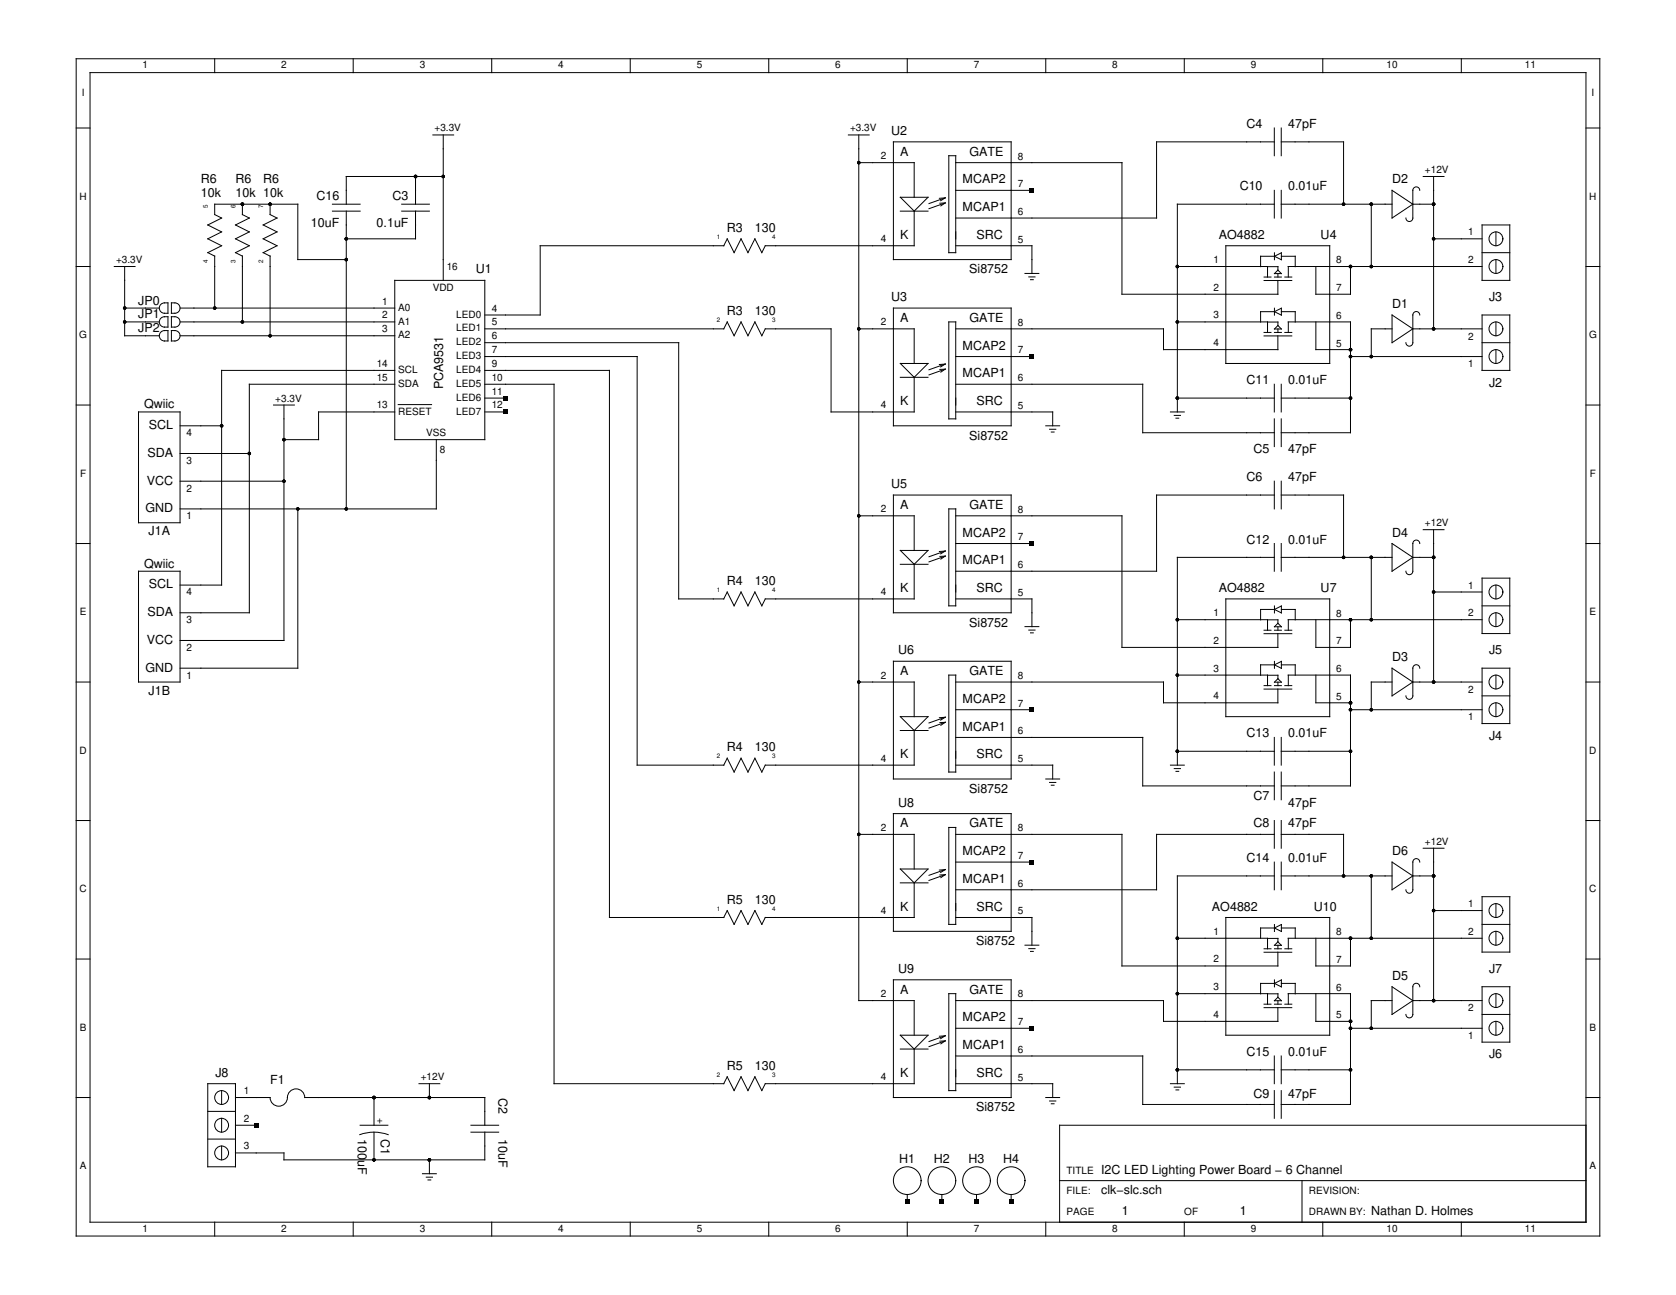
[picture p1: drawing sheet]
<svg xmlns="http://www.w3.org/2000/svg" width="279mm" height="216mm" viewBox="0 0 279 216" stroke-linecap="round" stroke-linejoin="round" font-family="sans-serif">
<g fill="none" stroke="#000" stroke-width=".17">
<path d="M12.7 9.8h254v196.3h-254zM15 12.1h249.4v191.7h-249.4zM35.8 9.8v2.3M58.9 9.8v2.3M82 9.8v2.3M105.1 9.8v2.3M128.2 9.8v2.3M151.2 9.8v2.3M174.3 9.8v2.3M197.4 9.8v2.3M220.5 9.8v2.3M243.6 9.8v2.3"/>
<path d="M12.7 21.3h2.3M40.4 34v1.8l1.2 .6-2.3 1.1 2.3 1.2-2.3 1.1 2.3 1.2-2.3 1.1M45 34v1.8l1.2 .6-2.3 1.1 2.3 1.2-2.3 1.1 2.3 1.2-2.3 1.1M55.4 34h4.6M55.4 35.2h4.6M57.7 35.2v49.6M67 34h4.6M67 35.2h4.6M69.3 35.2v4.6h-11.6M69.3 29.4v4.6M72.2 22.5h3.4M73.9 29.4h-16.2v4.6"/>
<path d="M73.9 22.5v24.2M141.4 22.5h3.5M143.2 22.5v144.3h9.2v5.8M143.2 27.1h9.2v5.8M148.9 23.7h19.7v19.6h-19.7zM150.1 35.2h4.6M150.1 32.9h4.6l-2.3 2.3zM152.4 35.2v5.8h-24.8l-.6 1.1-1.2-2.3-1.1 2.3-1.2-2.3-1.1 2.3-1.2-2.3-.5 1.2h-30.6v11.5h-9.3M156.6 33.1l1-.1-.8 .5M156.7 33.9l.9-.1-.8 .5M157.6 33l-2.7 .9M157.6 33.8l-2.7 1"/>
<path d="M158.2 26h1.1v16.1h-1.1zM159.3 27.1h27.7v22h26M159.3 31.7h12.7M212.4 34h-16.1v34.7M212.4 21.3v4.7M212.4 31.7v4.7M212.4 23.7h-19.6v12.7h-33.5M213.6 34h18.5M213.6 21.3v4.7M213.6 31.7v4.7M213.6 23.7h10.4v10.3M228.6 34v10.4"/>
<path d="M232.1 31.7l3.4 2.3-3.4 2.4zM235.5 34h3.5M236.7 31.7a.58 .58 0 0 0-.6-.5 .58 .58 0 0 0-.6 .5v4.7a.58 .58 0 0 1-.6 .5 .58 .58 0 0 1-.5-.5M237.3 29.4h3.4M239 39.8h8.1M239 29.4v25.4M247.1 37.5h4.6v9.2h-4.6zM249.4 38.7v2.3M264.4 21.3h2.3M12.7 44.4h2.3M19.1 44.4h3.4M20.8 53.7h5.8"/>
<path d="M20.8 51.4h5.8M20.8 44.4v11.6h5.8M26.8 50.7l.3-.1 .9-.1v1.7a1.07 1.07 0 0 1-1.4-.8zM26.8 53.1l.3-.2 .9-.1v1.7a1.06 1.06 0 0 1-1.4-.8zM26.8 55.4l.3-.2 .9-.1v1.7a1.06 1.06 0 0 1-1.4-.8zM28.6 50.5a1.07 1.07 0 0 1 1.4 .9 1.02 1.02 0 0 1-1.4 .8zM28.6 52.8a1.06 1.06 0 0 1 1.4 .9 1.02 1.02 0 0 1-1.4 .8zM28.6 55.1a1.07 1.07 0 0 1 1.4 .9 1.02 1.02 0 0 1-1.4 .8zM30 53.7h35.8M30 51.4h35.8M30 56h35.8M34.6 42.1l2.3-1.1-2.3-1.2 2.3-1.1-2.3-1.2 2.3-1.1-1.1-.6v-1.8h13.8v9.3h8.1"/>
<path d="M34.6 42.1l1.2 .6M35.8 42.7v8.7M39.3 42.1l1.1 .6M40.4 42.7v11M43.9 42.1l1.1 .6M45 42.7v13.3M65.8 46.7h15v26.6h-15zM80.8 59.4h25.4v68.2h14.5l.5-1.2 1.2 2.3 1.1-2.3 1.2 2.3 1.1-2.3 1.2 2.3 .6-1.1h24.8v-5.8M80.8 54.8h39.9l.5-1.1 1.2 2.3 1.1-2.3 1.2 2.3 1.1-2.3 1.2 2.3 .6-1.2h10.9v13.9h13.9v-5.8M80.8 57.1h32.3v42.8h7.6l.5-1.2 1.2 2.3 1.1-2.3 1.2 2.3 1.1-2.3 1.2 2.3 .6-1.1h24.8v-5.8M143.2 54.8h9.2v5.8M148.9 51.4h19.7v19.6h-19.7z"/>
<path d="M158.2 53.7h1.1v16.1h-1.1zM159.3 59.4h12.7M159.3 54.8h34.7v3.5h19M159.3 41h12.7v4.6M170.9 45.6h2.3M171.5 46.2h1M171.8 46.6h.5M196.3 44.4h15M196.3 53.7h16.7v.6M204.4 41h17.3v19.6h-17.3zM210.7 46.8h4.6M210.7 46.2h1.2"/>
<path d="M210.7 55.4h1.2M210.7 56h4.6M211.3 53.7v1.7M212.5 42.7h-2.3v1.8M212.5 52h-2.3v1.7M212.5 42.7l1.1-.6v1.2zM212.5 52l1.1-.6v1.1zM212.5 42.1v1.2M212.5 51.4v1.1M212.5 46.2h1.1M212.5 45.6l.5-.6 .6 .6zM212.5 55.4h1.1"/>
<path d="M212.5 54.8l.5-.5 .6 .5zM213 46.8v2.3M213 56v2.3M213 45v-.5h-1.7v1.7M213 45.6v.6M213 54.8v.6M213.6 42.7h2.3v1.8M213.6 52h2.3v1.7M214.2 46.2h1.1M214.2 55.4h1.1M214.7 44.4h32.4M214.8 55.4l-.1-1.7h10.4v18.4h-11.5"/>
<path d="M214.8 44.5v1.7M219.4 44.4v4.7h5.7v-4.7M219.4 53.7v4.6h5.7M225.1 59.4h22M232.1 54.8h-3.5v4.6M232.1 52.5l3.4 2.3-3.4 2.3zM235.5 54.8h11.6M236.7 52.5a.58 .58 0 0 0-.6-.6 .58 .58 0 0 0-.6 .6v4.6a.58 .58 0 0 1-.6 .6 .58 .58 0 0 1-.5-.6M247.1 52.5h4.6v9.3h-4.6zM247.1 42.1h4.6M247.1 57.1h4.6M249.4 43.3v2.3"/>
<path d="M249.4 53.7v2.3M249.4 58.3v2.3M264.4 44.4h2.3M12.7 67.5h2.3M23.1 68.7h6.9v18.5h-6.9zM30 75.6h11.6M30 71h6.9M45.6 67.5h3.5M47.3 67.5v39.3h-17.3M65.8 61.8h-28.9v35.7h-6.9M65.8 68.7h-12.7v4.6h-5.8M65.8 64.1h-24.2v38.1h-11.6"/>
<path d="M66.4 67.5h5.5M72.7 73.3v11.5h-42.7M80.8 61.8h20.8v91.2h19.1l.5-1.2 1.2 2.3 1.1-2.3 1.2 2.3 1.1-2.3 1.2 2.3 .6-1.1h24.8v-5.8M80.8 66.4h3.5M80.8 68.7h3.5M80.8 64.1h11.6v116.6h28.3l.5-1.2 1.2 2.3 1.1-2.3 1.2 2.3 1.1-2.3 1.2 2.3 .6-1.1h24.8v-5.8M150.1 60.6h4.6l-2.3 2.3zM150.1 62.9h4.6M156.6 60.8l1-.1-.8 .5M156.7 61.6l.9-.1-.8 .5M157.6 60.7l-2.7 .9M157.6 61.5l-2.7 1"/>
<path d="M159.3 68.7h16.2v2.3M159.3 64.1h31.2v8h21.9M174.3 71h2.3M175 71.6h1M175.3 72h.4M195.1 68.7h2.3M195.8 69.3h1M196 69.7h.5M196.3 66.4h16.1M212.4 64.1v4.6M212.4 69.8v4.7M213.6 64.1v4.6"/>
<path d="M213.6 69.8v4.7M213.6 66.4h11.5M264.4 67.5h2.3M12.7 90.6h2.3M23.1 95.2h6.9v18.5h-6.9zM30 80.2h17.3M49.6 84.8v26.6h-19.6M143.2 86h9.2v5.8M148.9 82.5h19.7v19.7h-19.7zM150.1 94.1h4.6M150.1 91.8h4.6l-2.3 2.3zM156.6 91.9h1l-.8 .4"/>
<path d="M156.7 92.8l.9-.1-.8 .5M157.6 91.9l-2.7 .9M157.6 92.7l-2.7 1M158.2 84.8h1.1v16.2h-1.1zM159.3 90.6h12.7M159.3 99.9h12.7v4.6M159.3 86h27.7v21.9h26M204.4 99.9h17.3v19.6h-17.3zM212.4 80.2v4.6M212.4 90.6v4.6M212.4 92.9h-16.1v34.7M212.4 82.5h-19.6v12.7h-33.5"/>
<path d="M213.6 80.2v4.6M213.6 90.6v4.6M213.6 92.9h18.5M213.6 82.5h10.4v10.4M228.6 92.9v10.4M232.1 90.6l3.4 2.3-3.4 2.3zM235.5 92.9h3.5M236.7 90.6a.58 .58 0 0 0-.6-.6 .58 .58 0 0 0-.6 .6v4.6a.58 .58 0 0 1-.6 .6 .58 .58 0 0 1-.5-.6M237.3 88.3h3.4M239 88.3v25.4M239 98.7h8.1M247.1 96.4h4.6v9.2h-4.6z"/>
<path d="M249.4 97.5v2.4M264.4 90.6h2.3M12.7 113.7h2.3M143.2 113.7h9.2v5.8M148.9 110.2h19.7v19.7h-19.7zM150.1 119.5h4.6l-2.3 2.3zM156.6 119.7l1-.1-.8 .5M157.6 119.6l-2.7 .9M158.2 112.6h1.1v16.1h-1.1zM159.3 113.7h34.7v3.5h19M159.3 118.3h12.7M170.9 104.5h2.3"/>
<path d="M171.5 105h1M171.8 105.5h.5M196.3 103.3h15M196.3 112.6h16.7v.6M210.7 105.1h1.2M210.7 105.6h4.6M210.7 114.3h1.2M210.7 114.9h4.6M211.3 112.6v1.7M212.5 101.6h-2.3v1.7M212.5 110.8h-2.3v1.8M212.5 101.6l1.1-.6v1.2z"/>
<path d="M212.5 110.8l1.1-.5v1.1zM212.5 101v1.2M212.5 110.3v1.1M212.5 105.1h1.1M212.5 104.5l.5-.6 .6 .6zM212.5 114.3h1.1M212.5 113.7l.5-.5 .6 .5zM213 105.6v2.3M213 114.9v2.3M213 103.9v-.6h-1.7v1.8M213 104.5v.6M213 113.7v.6"/>
<path d="M213.6 101.6h2.3v1.7M213.6 110.8h2.3v1.8M214.2 105.1h1.1M214.2 114.3h1.1M214.7 103.3h32.4M214.8 114.3l-.1-1.7h10.4v18.4h-11.5M214.8 103.3v1.8M219.4 103.3v4.6h5.7v-4.6M219.4 112.6v4.6h5.7M225.1 118.3h22M232.1 113.7h-3.5v4.6M232.1 111.4l3.4 2.3-3.4 2.3z"/>
<path d="M235.5 113.7h11.6M236.7 111.4a.58 .58 0 0 0-.6-.6 .58 .58 0 0 0-.6 .6v4.6a.58 .58 0 0 1-.6 .6 .58 .58 0 0 1-.5-.6M247.1 111.4h4.6v9.2h-4.6zM247.1 101h4.6M247.1 116h4.6M249.4 102.2v2.3M249.4 112.6v2.3M249.4 117.2v2.3M264.4 113.7h2.3M12.7 136.8h2.3M143.2 139.1h9.2v5.8M148.9 135.6h19.7v19.7h-19.7z"/>
<path d="M150.1 121.8h4.6M156.7 120.5l.9-.1-.8 .5M157.6 120.4l-2.7 1M158.2 138h1.1v16.1h-1.1zM159.3 127.6h16.2v2.3M159.3 139.1h27.7v21.9h26M159.3 122.9h31.2v8.1h21.9M174.3 129.9h2.3M175 130.4h1M175.3 130.9h.4M195.1 127.6h2.3M195.8 128.1h1"/>
<path d="M196 128.6h.5M196.3 125.3h16.1M212.4 122.9v4.7M212.4 128.7v4.6M212.4 136.8v4.6M212.4 139.1h-19.6v9.2h-33.5M213.6 122.9v4.7M213.6 128.7v4.6M213.6 136.8v4.6M213.6 125.3h11.5M213.6 139.1h10.4v6.9M264.4 136.8h2.3"/>
<path d="M12.7 159.9h2.3M150.1 147.2h4.6M150.1 144.9h4.6l-2.3 2.3zM156.6 145.1l1-.1-.8 .5M156.7 145.9l.9-.1-.8 .5M157.6 145l-2.7 .9M157.6 145.8l-2.7 1M159.3 153h12.7v4.6M159.3 143.7h12.7M170.9 157.6h2.3M171.5 158.2h1M171.8 158.6h.5"/>
<path d="M196.3 156.4h15M204.4 153h17.3v19.6h-17.3zM210.7 158.8h4.6M210.7 158.2h1.2M212.4 143.7v4.6M212.4 146h-16.1v34.7M212.5 158.2h1.1M212.5 154.7h-2.3v1.7M212.5 154.7l1.1-.6v1.2zM212.5 154.1v1.2M212.5 157.6l.5-.6 .6 .6zM213 158.7v2.4"/>
<path d="M213 157v-.6h-1.7v1.8M213 157.6v.6M213.6 143.7v4.6M213.6 146h18.5M213.6 154.7h2.3v1.7M214.2 158.2h1.1M214.7 156.4h32.4M214.8 156.4v1.8M219.4 156.4v4.6h5.7v-4.6M228.6 146v10.4M232.1 143.7l3.4 2.3-3.4 2.3zM235.5 146h3.5"/>
<path d="M236.7 143.7a.58 .58 0 0 0-.6-.6 .58 .58 0 0 0-.6 .6v4.6a.58 .58 0 0 1-.6 .6 .58 .58 0 0 1-.5-.6M237.3 141.4h3.4M239 141.4v25.4M239 151.8h8.1M247.1 149.5h4.6v9.2h-4.6zM247.1 154.1h4.6M249.4 150.7v2.3M249.4 155.3v2.3M264.4 159.9h2.3M148.9 163.4h19.7v19.6h-19.7zM150.1 172.6h4.6l-2.3 2.3zM150.1 174.9h4.6"/>
<path d="M156.6 172.8l1-.1-.8 .5M156.7 173.6l.9-.1-.8 .5M157.6 172.7l-2.7 .9M157.6 173.5l-2.7 1M158.2 165.7h1.1v16.1h-1.1zM159.3 171.4h12.7M159.3 166.8h34.7v3.5h19M159.3 176.1h31.2v8h21.9M196.3 178.4h16.1M196.3 165.7h16.7v.6M210.7 167.4h1.2M210.7 168h4.6"/>
<path d="M211.3 165.7v1.7M212.4 176.1v4.6M212.5 166.8l.5-.5 .6 .5zM212.5 164h-2.3v1.7M212.5 164l1.1-.6v1.1zM212.5 163.4v1.1M212.5 167.4h1.1M213 168v2.3M213 166.8v.6M213.6 176.1v4.6M213.6 178.4h11.5M213.6 164h2.3v1.7"/>
<path d="M214.2 167.4h1.1M214.8 167.4l-.1-1.7h10.4v18.4h-11.5M219.4 165.7v4.6h5.7M225.1 171.4h22M232.1 166.8h-3.5v4.6M232.1 164.5l3.4 2.3-3.4 2.3zM235.5 166.8h11.6M236.7 164.5a.58 .58 0 0 0-.6-.6 .58 .58 0 0 0-.6 .6v4.6a.58 .58 0 0 1-.6 .6 .58 .58 0 0 1-.5-.6M247.1 164.5h4.6v9.2h-4.6zM247.1 169.1h4.6M249.4 165.7v2.3M249.4 170.3v2.3"/>
<path d="M12.7 183h2.3M34.6 180.7h4.7v13.8h-4.7zM34.6 189.9h4.7M34.6 185.3h4.7M36.9 181.8v2.3M36.9 186.4v2.4M36.9 191.1v2.3M39.3 183h5.7a1.44 1.44 0 0 0 1.5 1.4 1.44 1.44 0 0 0 1.4-1.4 1.44 1.44 0 0 1 1.5-1.5 1.44 1.44 0 0 1 1.4 1.5h30v4.6M39.3 187.6h3.4M60 189.2a6.9 6.9 0 0 1 4.7 0M60 187.6h4.7M62.3 183v4.6"/>
<path d="M62.3 188.8v4.6M69.9 180.7h3.4M70.4 195.7h2.3M71.1 196.3h1M71.4 196.7h.4M71.6 180.7v2.3M71.6 193.4v2.3M78.5 187.6h4.6M78.5 188.8h4.6M80.8 188.8v4.6h-33.5v-1.2h-8M151.2 199.1v1.2M157 199.1v1.2"/>
<path d="M159.3 180.7h16.2v2.3M162.8 199.1v1.2M168.6 199.1v1.2M174.3 183h2.3M175 183.6h1M175.3 184h.4M176.6 196.8h87.8M195.1 180.7h2.3M195.8 181.2h1M196 181.7h.5M212.4 181.8v4.6M213.6 181.8v4.6"/>
<path d="M217.1 196.8v7M264.4 187.6h-87.8v16.2M264.4 183h2.3M35.8 203.8v2.3M58.9 203.8v2.3M82 203.8v2.3M105.1 203.8v2.3M128.2 203.8v2.3M151.2 203.8v2.3M174.3 203.8v2.3M197.4 203.8v2.3M220.5 203.8v2.3"/>
<path d="M243.6 203.8v2.3"/>
<circle cx="249.4" cy="39.8" r="1.15"/>
<circle cx="249.4" cy="59.4" r="1.15"/>
<circle cx="249.4" cy="44.4" r="1.15"/>
<circle cx="249.4" cy="54.8" r="1.15"/>
<circle cx="249.4" cy="98.7" r="1.15"/>
<circle cx="249.4" cy="113.7" r="1.15"/>
<circle cx="249.4" cy="118.3" r="1.15"/>
<circle cx="249.4" cy="103.3" r="1.15"/>
<circle cx="249.4" cy="156.4" r="1.15"/>
<circle cx="249.4" cy="151.8" r="1.15"/>
<circle cx="249.4" cy="166.8" r="1.15"/>
<circle cx="249.4" cy="171.4" r="1.15"/>
<circle cx="36.9" cy="183" r="1.15"/>
<circle cx="36.9" cy="187.6" r="1.15"/>
<circle cx="36.9" cy="192.2" r="1.15"/>
<circle cx="151.2" cy="196.8" r="2.31"/>
<circle cx="157" cy="196.8" r="2.31"/>
<circle cx="162.8" cy="196.8" r="2.31"/>
<circle cx="168.6" cy="196.8" r="2.31"/>
</g>
<g fill="#000">
<path d="M171.7 31.4h.7v.7h-.7zM171.7 59.1h.7v.7h-.7zM83.9 66h.7v.7h-.7zM83.9 68.3h.7v.7h-.7zM171.7 90.3h.7v.7h-.7zM171.7 118h.7v.7h-.7zM171.7 143.4h.7v.7h-.7zM171.7 171.1h.7v.7h-.7zM42.4 187.3h.7v.6h-.7zM150.9 200h.7v.6h-.7zM156.7 200h.7v.6h-.7zM162.4 200h.7v.6h-.7z"/>
<path d="M168.2 200h.7v.6h-.7z"/>
<circle cx="40.4" cy="34" r=".29"/>
<circle cx="45" cy="34" r=".29"/>
<circle cx="57.7" cy="39.8" r=".29"/>
<circle cx="69.3" cy="29.4" r=".29"/>
<circle cx="73.9" cy="29.4" r=".29"/>
<circle cx="143.2" cy="27.1" r=".29"/>
<circle cx="224" cy="34" r=".29"/>
<circle cx="228.6" cy="34" r=".29"/>
<circle cx="239" cy="34" r=".29"/>
<circle cx="239" cy="39.8" r=".29"/>
<circle cx="20.8" cy="53.7" r=".29"/>
<circle cx="20.8" cy="51.4" r=".29"/>
<circle cx="35.8" cy="51.4" r=".29"/>
<circle cx="40.4" cy="53.7" r=".29"/>
<circle cx="45" cy="56" r=".29"/>
<circle cx="57.7" cy="43.3" r=".29"/>
<circle cx="143.2" cy="54.8" r=".29"/>
<circle cx="196.3" cy="53.7" r=".29"/>
<circle cx="196.3" cy="44.4" r=".29"/>
<circle cx="225.1" cy="58.3" r=".29"/>
<circle cx="225.1" cy="59.4" r=".29"/>
<circle cx="225.1" cy="44.4" r=".29"/>
<circle cx="228.6" cy="59.4" r=".29"/>
<circle cx="228.6" cy="44.4" r=".29"/>
<circle cx="239" cy="54.8" r=".29"/>
<circle cx="36.9" cy="71" r=".29"/>
<circle cx="41.6" cy="75.6" r=".29"/>
<circle cx="47.3" cy="73.3" r=".29"/>
<circle cx="196.3" cy="66.4" r=".29"/>
<circle cx="225.1" cy="66.4" r=".29"/>
<circle cx="47.3" cy="80.2" r=".29"/>
<circle cx="49.6" cy="84.8" r=".29"/>
<circle cx="57.7" cy="84.8" r=".29"/>
<circle cx="143.2" cy="86" r=".29"/>
<circle cx="224" cy="92.9" r=".29"/>
<circle cx="228.6" cy="92.9" r=".29"/>
<circle cx="239" cy="92.9" r=".29"/>
<circle cx="239" cy="98.7" r=".29"/>
<circle cx="143.2" cy="113.7" r=".29"/>
<circle cx="196.3" cy="103.3" r=".29"/>
<circle cx="196.3" cy="112.6" r=".29"/>
<circle cx="225.1" cy="117.2" r=".29"/>
<circle cx="225.1" cy="103.3" r=".29"/>
<circle cx="225.1" cy="118.3" r=".29"/>
<circle cx="228.6" cy="103.3" r=".29"/>
<circle cx="228.6" cy="118.3" r=".29"/>
<circle cx="239" cy="113.7" r=".29"/>
<circle cx="143.2" cy="139.1" r=".29"/>
<circle cx="196.3" cy="125.3" r=".29"/>
<circle cx="225.1" cy="125.3" r=".29"/>
<circle cx="196.3" cy="156.4" r=".29"/>
<circle cx="224" cy="146" r=".29"/>
<circle cx="225.1" cy="156.4" r=".29"/>
<circle cx="228.6" cy="146" r=".29"/>
<circle cx="228.6" cy="156.4" r=".29"/>
<circle cx="239" cy="146" r=".29"/>
<circle cx="239" cy="151.8" r=".29"/>
<circle cx="196.3" cy="178.4" r=".29"/>
<circle cx="196.3" cy="165.7" r=".29"/>
<circle cx="225.1" cy="171.4" r=".29"/>
<circle cx="225.1" cy="170.3" r=".29"/>
<circle cx="225.1" cy="178.4" r=".29"/>
<circle cx="228.6" cy="171.4" r=".29"/>
<circle cx="239" cy="166.8" r=".29"/>
<circle cx="62.3" cy="183" r=".29"/>
<circle cx="62.3" cy="193.4" r=".29"/>
<circle cx="71.6" cy="183" r=".29"/>
<circle cx="71.6" cy="193.4" r=".29"/>
</g>
<g font-size="2.1">
<text x="148.6" y="22.5">U2</text>
<text x="207.8" y="21.3">C4</text>
<text x="214.7" y="21.3">47pF</text>
<text x="150.1" y="26">A</text>
<text x="161.6" y="26">GATE</text>
<text x="33.5" y="32.9">10k</text>
<text x="33.5" y="30.6">R6</text>
<text x="39.3" y="32.9">10k 10k</text>
<text x="39.3" y="30.6">R6</text>
<text x="43.9" y="30.6">R6</text>
<text x="52.7" y="33.3">C16</text>
<text x="65.5" y="33.3">C3</text>
<text x="160.5" y="35.2">MCAP1</text>
<text x="160.5" y="30.6">MCAP2</text>
<text x="206.7" y="31.7">C10</text>
<text x="214.7" y="31.7">0.01uF</text>
<text x="232.1" y="30.6">D2</text>
<text x="51.8" y="37.9">10uF</text>
<text x="62.8" y="37.9">0.1uF</text>
<text x="121.2" y="38.7">R3</text>
<text x="125.8" y="38.7">130</text>
<text x="150.1" y="39.8">K</text>
<text x="162.8" y="39.8">SRC</text>
<text x="203.2" y="39.8">AO4882</text>
<text x="220.2" y="39.8">U4</text>
<text x="79.3" y="45.6">U1</text>
<text x="161.6" y="45.6">Si8752</text>
<text x="23" y="50.8">JP0</text>
<text x="23" y="53.1">JP1</text>
<text x="121.2" y="52.5">R3</text>
<text x="125.8" y="52.5">130</text>
<text x="148.6" y="50.2">U3</text>
<text x="150.1" y="53.7">A</text>
<text x="161.6" y="53.7">GATE</text>
<text x="232.1" y="51.4">D1</text>
<text x="248.2" y="50.2">J3</text>
<text x="23" y="55.4">JP2</text>
<text x="160.5" y="58.3">MCAP2</text>
<text x="73.9" y="64.9" transform="rotate(-90 73.9 64.9)">PCA9531</text>
<text x="160.5" y="62.9">MCAP1</text>
<text x="207.8" y="64.1">C11</text>
<text x="214.7" y="64.1">0.01uF</text>
<text x="248.2" y="64.4">J2</text>
<text x="24" y="68.1">Qwiic</text>
<text x="24.8" y="71.5">SCL</text>
<text x="150.1" y="67.5">K</text>
<text x="162.8" y="67.5">SRC</text>
<text x="24.6" y="76.2">SDA</text>
<text x="161.6" y="73.3">Si8752</text>
<text x="209" y="75.6">C5</text>
<text x="214.7" y="75.6">47pF</text>
<text x="24.5" y="80.8">VCC</text>
<text x="148.6" y="81.4">U5</text>
<text x="207.8" y="80.2">C6</text>
<text x="214.7" y="80.2">47pF</text>
<text x="24.2" y="85.4">GND</text>
<text x="24.8" y="89.3">J1A</text>
<text x="150.1" y="84.8">A</text>
<text x="160.5" y="89.5">MCAP2</text>
<text x="161.6" y="84.8">GATE</text>
<text x="232.1" y="89.5">D4</text>
<text x="24" y="94.7">Qwiic</text>
<text x="160.5" y="94.1">MCAP1</text>
<text x="207.8" y="90.6">C12</text>
<text x="214.7" y="90.6">0.01uF</text>
<text x="24.8" y="98.1">SCL</text>
<text x="121.2" y="97.5">R4</text>
<text x="125.8" y="97.5">130</text>
<text x="150.1" y="98.7">K</text>
<text x="162.8" y="98.7">SRC</text>
<text x="203.2" y="98.7">AO4882</text>
<text x="220.2" y="98.7">U7</text>
<text x="24.5" y="107.3">VCC</text>
<text x="24.6" y="102.7">SDA</text>
<text x="161.6" y="104.5">Si8752</text>
<text x="24.2" y="112">GND</text>
<text x="149.7" y="109.1">U6</text>
<text x="150.1" y="112.6">A</text>
<text x="161.6" y="112.6">GATE</text>
<text x="232.1" y="110.2">D3</text>
<text x="248.2" y="109.1">J5</text>
<text x="24.8" y="115.8">J1B</text>
<text x="160.5" y="117.2">MCAP2</text>
<text x="121.2" y="125.3">R4</text>
<text x="125.8" y="125.3">130</text>
<text x="160.5" y="121.8">MCAP1</text>
<text x="207.8" y="122.9">C13</text>
<text x="214.7" y="122.9">0.01uF</text>
<text x="248.2" y="123.3">J4</text>
<text x="150.1" y="126.4">K</text>
<text x="162.8" y="126.4">SRC</text>
<text x="149.7" y="134.5">U8</text>
<text x="150.1" y="138">A</text>
<text x="161.6" y="132.2">Si8752</text>
<text x="161.6" y="138">GATE</text>
<text x="209" y="133.3">C7</text>
<text x="209" y="138">C8</text>
<text x="214.7" y="138">47pF</text>
<text x="214.7" y="134.5">47pF</text>
<text x="160.5" y="142.6">MCAP2</text>
<text x="207.8" y="143.7">C14</text>
<text x="214.7" y="143.7">0.01uF</text>
<text x="232.1" y="142.6">D6</text>
<text x="160.5" y="147.2">MCAP1</text>
<text x="121.2" y="150.7">R5</text>
<text x="125.8" y="150.7">130</text>
<text x="150.1" y="151.8">K</text>
<text x="162.8" y="151.8">SRC</text>
<text x="202" y="151.8">AO4882</text>
<text x="219" y="151.8">U10</text>
<text x="162.7" y="157.6">Si8752</text>
<text x="149.7" y="162.2">U9</text>
<text x="150.1" y="165.7">A</text>
<text x="161.6" y="165.7">GATE</text>
<text x="232.1" y="163.4">D5</text>
<text x="248.2" y="162.2">J7</text>
<text x="160.5" y="170.3">MCAP2</text>
<text x="35.9" y="179.5">J8</text>
<text x="121.2" y="178.4">R5</text>
<text x="125.8" y="178.4">130</text>
<text x="150.1" y="179.5">K</text>
<text x="160.5" y="174.9">MCAP1</text>
<text x="162.8" y="179.5">SRC</text>
<text x="207.8" y="176.1">C15</text>
<text x="214.7" y="176.1">0.01uF</text>
<text x="248.2" y="176.4">J6</text>
<text x="45" y="180.7">F1</text>
<text x="83.1" y="183" transform="rotate(90 83.1 183)">C2</text>
<text x="162.7" y="185.3">Si8752</text>
<text x="209" y="183">C9</text>
<text x="214.7" y="183">47pF</text>
<text x="59.7" y="189.9" transform="rotate(90 59.7 189.9)">100uF</text>
<text x="63.5" y="189.9" transform="rotate(90 63.5 189.9)">C1</text>
<text x="83.1" y="189.9" transform="rotate(90 83.1 189.9)">10uF</text>
<text x="149.9" y="193.9">H1</text>
<text x="155.7" y="193.9">H2</text>
<text x="161.5" y="193.9">H3</text>
<text x="167.2" y="193.9">H4</text>
<text x="183.6" y="195.7">I2C LED Lighting Power Board − 6 Channel</text>
<text x="183.6" y="199.1">clk−slc.sch</text>
<text x="187" y="202.6">1</text>
<text x="206.7" y="202.6">1</text>
<text x="228.6" y="202.6">Nathan D. Holmes</text>
</g>
<g font-size="1.7">
<text x="23.8" y="11.4">1</text>
<text x="46.9" y="11.4">2</text>
<text x="70" y="11.4">3</text>
<text x="93.1" y="11.4">4</text>
<text x="116.1" y="11.4">5</text>
<text x="139.2" y="11.4">6</text>
<text x="162.3" y="11.4">7</text>
<text x="185.4" y="11.4">8</text>
<text x="208.5" y="11.4">9</text>
<text x="231.1" y="11.4">10</text>
<text x="254.2" y="11.4">11</text>
<text x="13.6" y="16">I</text>
<text x="265.3" y="16">I</text>
<text x="72.4" y="21.9">+3.3V</text>
<text x="141.7" y="21.9">+3.3V</text>
<text x="146.9" y="26.5">2</text>
<text x="169.7" y="26.6">8</text>
<text x="237.5" y="28.8">+12V</text>
<text x="13.3" y="33.3">H</text>
<text x="169.7" y="31.2">7</text>
<text x="169.7" y="35.8">6</text>
<text x="264.9" y="33.3">H</text>
<text x="146.9" y="40.4">4</text>
<text x="169.7" y="40.5">5</text>
<text x="244.8" y="39.2">1</text>
<text x="19.3" y="43.9">+3.3V</text>
<text x="74.5" y="45">16</text>
<text x="202.3" y="43.9">1</text>
<text x="222.8" y="43.9">8</text>
<text x="244.8" y="43.9">2</text>
<text x="63.7" y="50.8">1</text>
<text x="63.7" y="53.1">2</text>
<text x="66.4" y="51.8">A0</text>
<text x="72.1" y="48.5">VDD</text>
<text x="76.1" y="53">LED0</text>
<text x="82" y="51.9">4</text>
<text x="202.3" y="48.5">2</text>
<text x="202.3" y="53.1">3</text>
<text x="222.8" y="48.5">7</text>
<text x="222.8" y="53.2">6</text>
<text x="13.2" y="56.4">G</text>
<text x="63.7" y="55.4">3</text>
<text x="66.4" y="54.1">A1</text>
<text x="66.4" y="56.4">A2</text>
<text x="76.1" y="55.3">LED1</text>
<text x="76.1" y="57.6">LED2</text>
<text x="76.1" y="59.9">LED3</text>
<text x="82" y="54.2">5</text>
<text x="82" y="56.6">6</text>
<text x="82" y="58.9">7</text>
<text x="146.9" y="54.2">2</text>
<text x="169.7" y="58.9">7</text>
<text x="169.7" y="54.3">8</text>
<text x="202.3" y="57.7">4</text>
<text x="222.8" y="57.8">5</text>
<text x="244.8" y="56.6">2</text>
<text x="264.9" y="56.4">G</text>
<text x="62.8" y="61.2">14</text>
<text x="62.8" y="63.5">15</text>
<text x="66.4" y="62.2">SCL</text>
<text x="66.4" y="64.5">SDA</text>
<text x="76.1" y="62.2">LED4</text>
<text x="76.1" y="64.5">LED5</text>
<text x="82" y="61.2">9</text>
<text x="82" y="63.5">10</text>
<text x="82" y="65.8">11</text>
<text x="169.7" y="63.5">6</text>
<text x="244.8" y="61.2">1</text>
<text x="45.9" y="66.9">+3.3V</text>
<text x="62.8" y="68.1">13</text>
<text x="66.4" y="69.1">RESET</text>
<text x="76.1" y="66.8">LED6</text>
<text x="76.1" y="69.1">LED7</text>
<text x="82" y="68.1">12</text>
<text x="146.9" y="68.1">4</text>
<text x="169.7" y="68.2">5</text>
<text x="31.1" y="77.3">3</text>
<text x="31.1" y="72.7">4</text>
<text x="71.1" y="72.7">VSS</text>
<text x="73.3" y="75.6">8</text>
<text x="13.3" y="79.5">F</text>
<text x="31.1" y="82">2</text>
<text x="265" y="79.5">F</text>
<text x="31.1" y="86.6">1</text>
<text x="146.9" y="85.4">2</text>
<text x="169.7" y="85.5">8</text>
<text x="237.5" y="87.7">+12V</text>
<text x="169.7" y="90.1">7</text>
<text x="169.7" y="94.7">6</text>
<text x="31.1" y="99.3">4</text>
<text x="146.9" y="99.3">4</text>
<text x="169.7" y="99.3">5</text>
<text x="244.8" y="98.1">1</text>
<text x="13.3" y="102.6">E</text>
<text x="31.1" y="103.9">3</text>
<text x="202.3" y="102.7">1</text>
<text x="202.3" y="107.4">2</text>
<text x="222.8" y="107.4">7</text>
<text x="222.8" y="102.8">8</text>
<text x="244.8" y="102.7">2</text>
<text x="265" y="102.6">E</text>
<text x="31.1" y="113.1">1</text>
<text x="31.1" y="108.5">2</text>
<text x="146.9" y="113.1">2</text>
<text x="169.7" y="113.2">8</text>
<text x="202.3" y="112">3</text>
<text x="222.8" y="112">6</text>
<text x="169.7" y="117.8">7</text>
<text x="202.3" y="116.6">4</text>
<text x="222.8" y="116.7">5</text>
<text x="244.8" y="115.5">2</text>
<text x="13.3" y="125.7">D</text>
<text x="169.7" y="122.4">6</text>
<text x="244.8" y="120.1">1</text>
<text x="264.9" y="125.7">D</text>
<text x="146.9" y="127">4</text>
<text x="169.7" y="127">5</text>
<text x="146.9" y="138.5">2</text>
<text x="169.7" y="143.2">7</text>
<text x="169.7" y="138.6">8</text>
<text x="237.5" y="140.8">+12V</text>
<text x="13.3" y="148.8">C</text>
<text x="169.7" y="147.8">6</text>
<text x="264.9" y="148.8">C</text>
<text x="146.9" y="152.4">4</text>
<text x="169.7" y="152.4">5</text>
<text x="202.3" y="155.8">1</text>
<text x="222.8" y="155.9">8</text>
<text x="244.8" y="151.2">1</text>
<text x="244.8" y="155.8">2</text>
<text x="202.3" y="160.5">2</text>
<text x="222.8" y="160.5">7</text>
<text x="146.9" y="166.2">2</text>
<text x="169.7" y="166.3">8</text>
<text x="202.3" y="165.1">3</text>
<text x="222.8" y="165.1">6</text>
<text x="13.3" y="171.9">B</text>
<text x="169.7" y="170.9">7</text>
<text x="202.3" y="169.7">4</text>
<text x="222.8" y="169.8">5</text>
<text x="244.8" y="173.2">1</text>
<text x="244.8" y="168.6">2</text>
<text x="265" y="171.9">B</text>
<text x="169.7" y="175.5">6</text>
<text x="40.6" y="182.4">1</text>
<text x="70.1" y="180.1">+12V</text>
<text x="146.9" y="180.1">4</text>
<text x="169.7" y="180.2">5</text>
<text x="40.6" y="187">2</text>
<text x="40.6" y="191.6">3</text>
<text x="62.9" y="186.4" transform="rotate(90 62.9 186.4)">+</text>
<text x="13.3" y="195">A</text>
<text x="177.8" y="195.7">TITLE</text>
<text x="265" y="195">A</text>
<text x="177.8" y="199.1">FILE:</text>
<text x="177.8" y="202.6">PAGE</text>
<text x="197.4" y="202.6">OF</text>
<text x="218.2" y="199.1">REVISION:</text>
<text x="218.2" y="202.6">DRAWN BY:</text>
<text x="23.8" y="205.3">1</text>
<text x="46.9" y="205.3">2</text>
<text x="70" y="205.3">3</text>
<text x="93.1" y="205.3">4</text>
<text x="116.1" y="205.3">5</text>
<text x="139.2" y="205.3">6</text>
<text x="162.3" y="205.3">7</text>
<text x="185.4" y="205.3">8</text>
<text x="208.5" y="205.3">9</text>
<text x="231.1" y="205.3">10</text>
<text x="254.2" y="205.3">11</text>
</g>
<g font-size="1">
<text x="34.6" y="34.6" transform="rotate(-90 34.6 34.6)">5</text>
<text x="39.3" y="34.6" transform="rotate(-90 39.3 34.6)">6</text>
<text x="43.9" y="34.6" transform="rotate(-90 43.9 34.6)">7</text>
<text x="119.5" y="39.8">1</text>
<text x="128.7" y="39.8">4</text>
<text x="34.6" y="43.9" transform="rotate(-90 34.6 43.9)">4</text>
<text x="39.3" y="43.9" transform="rotate(-90 39.3 43.9)">3</text>
<text x="43.9" y="43.9" transform="rotate(-90 43.9 43.9)">2</text>
<text x="119.5" y="53.7">2</text>
<text x="128.7" y="53.7">3</text>
<text x="119.5" y="98.7">1</text>
<text x="128.7" y="98.7">4</text>
<text x="119.5" y="126.4">2</text>
<text x="128.7" y="126.4">3</text>
<text x="119.5" y="151.8">1</text>
<text x="128.7" y="151.8">4</text>
<text x="119.5" y="179.5">2</text>
<text x="128.7" y="179.5">3</text>
</g>
</svg>
